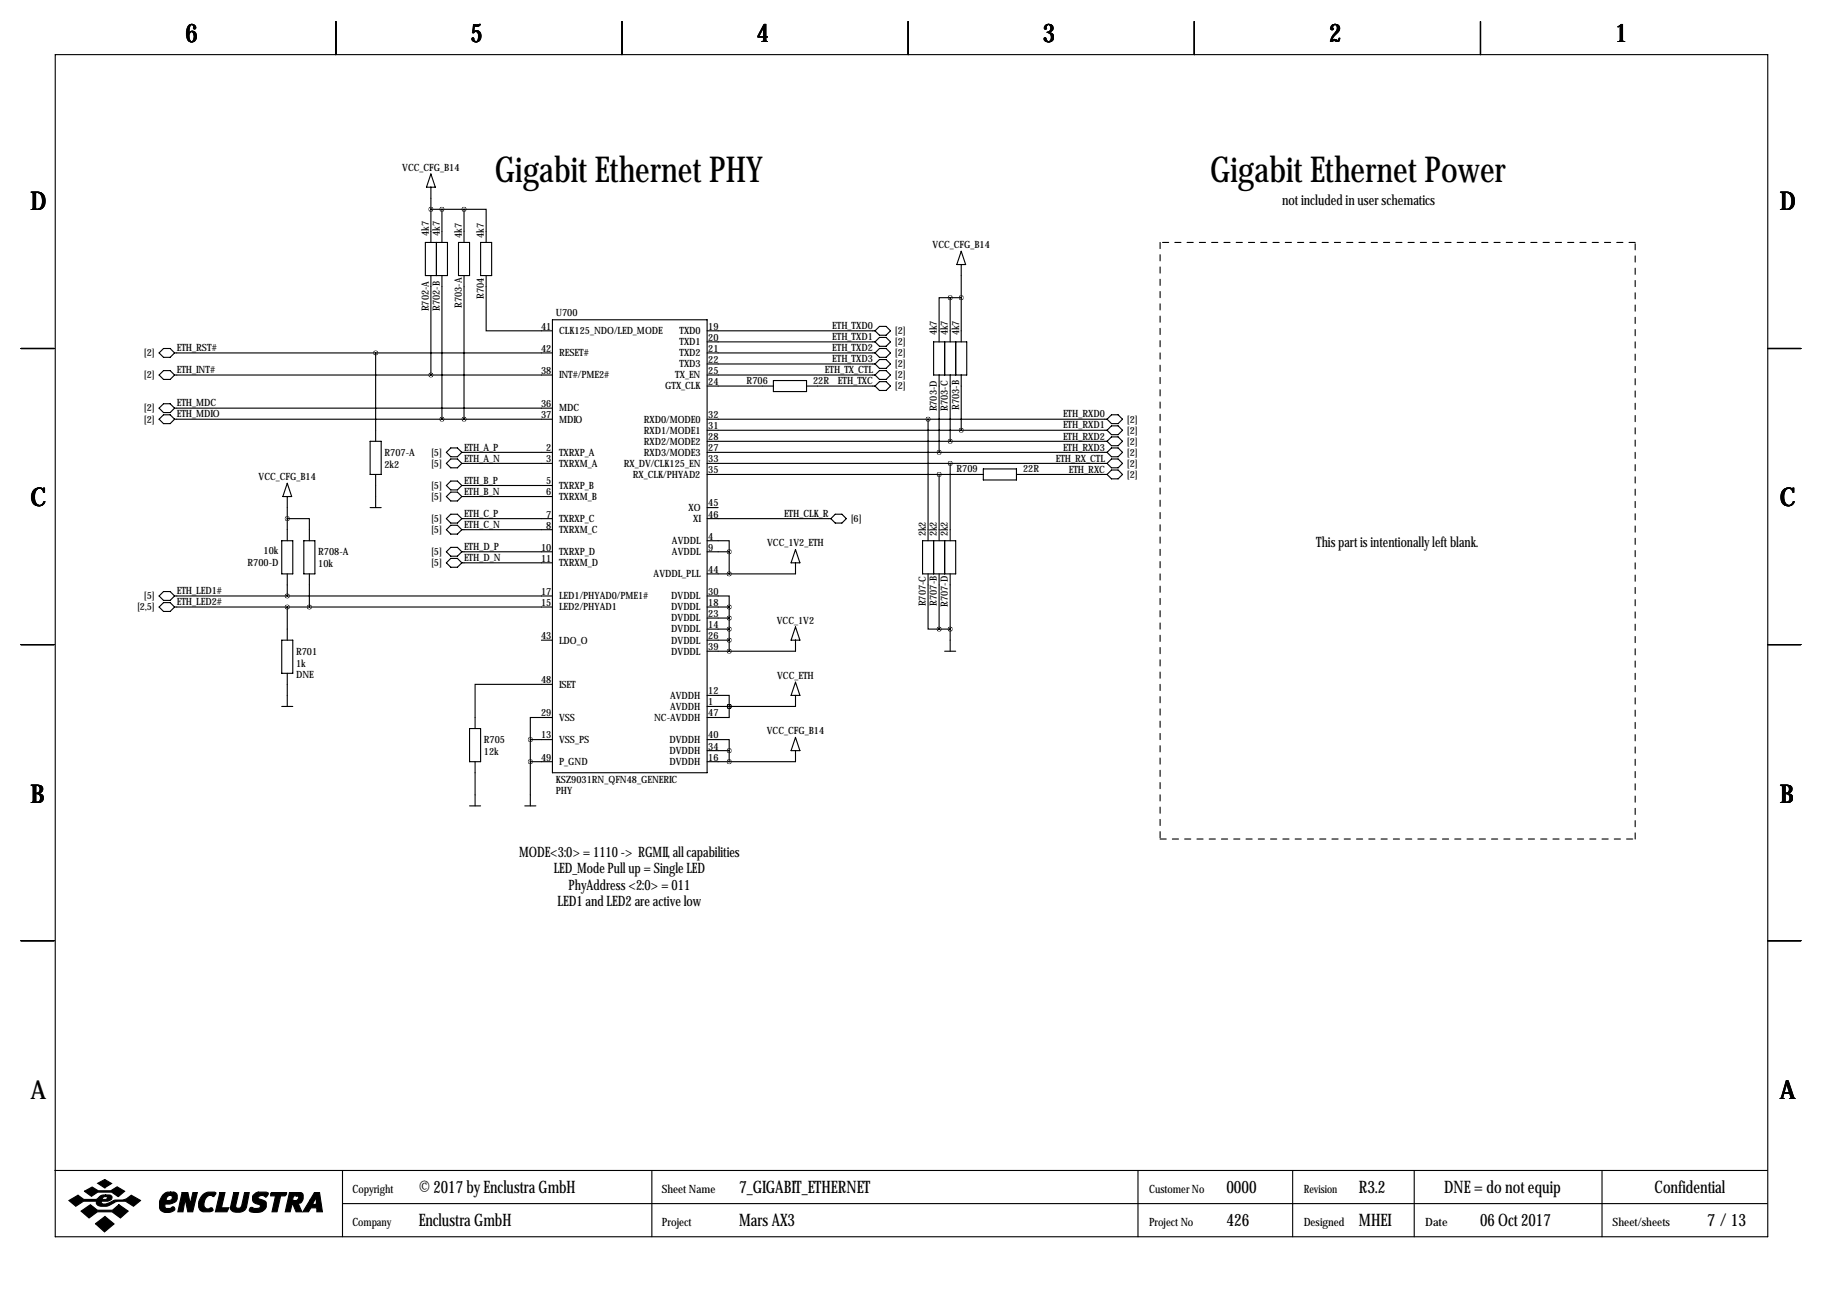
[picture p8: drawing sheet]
<svg xmlns="http://www.w3.org/2000/svg" width="419mm" height="297mm" viewBox="0 0 419 297" stroke-linecap="round" stroke-linejoin="round" font-family="sans-serif">
<g fill="none" stroke="#000" stroke-width=".25">
<path d="M12.7 12.6h393.7v271.7h-393.7zM77.2 4.9v7.7M143 4.9v7.7M208.8 4.9v7.7M274.6 4.9v7.7M340.4 4.9v7.7M99.1 40l1 3h-2.1zM97.8 55.7h5.1v7.7h-5.1zM99.1 43v12.7M99.1 48.1h7.6M100.3 55.7v7.7M101.6 48.1v7.6"/>
<path d="M105.4 55.7h2.5v7.7h-2.5zM106.7 48.1h5.1v7.6M106.7 48.1v7.6M110.5 55.7h2.5v7.7h-2.5zM221 57.8l1 3h-2zM99.1 63.4v22.8M101.6 63.4v33M106.7 63.4v33M111.8 63.4v12.7h15.2M127 73.5h35.6v104.2h-35.6zM162.6 78.6h38.6M162.6 76.1h38.6"/>
<path d="M202.2 75h1.5l1 1.1-1 1h-1.5l-1-1zM202.2 77.6h1.5l1 1-1 1h-1.5l-1-1zM214.6 78.6h7.6v7.6h-7.6zM217.2 78.6v7.6M218.4 68.4h-2.5v10.2M218.4 68.4v10.2M218.4 68.4h2.6M219.7 78.6v7.6M221 60.8v17.8M4.8 80.1h7.6M37.6 80.1h1.5l1 1-1 1.1h-1.5l-1-1.1zM37.6 85.2h1.5l1 1-1 1h-1.5l-1-1z"/>
<path d="M37.6 92.8h1.5l1 1-1 1.1h-1.5l-1-1.1zM37.6 95.4h1.5l1 1-1 1h-1.5l-1-1zM40.1 86.2h86.9M40.1 81.1h86.9M40.1 93.8h86.9M40.1 96.4h86.9M86.4 81.1v20.4M162.6 86.2h38.6M162.6 81.1h38.6M162.6 96.4h91.9M162.6 83.7h38.6M162.6 88.8h15.2"/>
<path d="M162.6 98.9h91.9M177.8 87.5h7.6v2.5h-7.6zM185.4 88.8h15.8M201.2 81.1l1-1h1.5l1 1-1 1.1h-1.5zM201.2 86.2l1-1h1.5l1 1-1 1h-1.5zM202.2 87.7h1.5l1 1.1-1 1h-1.5l-1-1zM202.2 82.7h1.5l1 1-1 1h-1.5l-1-1zM213.4 96.4v27.9M215.9 86.2v17.8M218.4 86.2v15.3M221 86.2v12.7M254.5 96.4l1-1h1.5l1.1 1-1.1 1h-1.5z"/>
<path d="M255.5 97.9h1.5l1.1 1-1.1 1h-1.5l-1-1zM406.4 80.1h7.6M66 119.2h5.1v5.1M66 114.2v10.1M66 111.1l1.1 3.1h-2.1zM85.1 101.5h2.5v7.6h-2.5zM85.1 116.7h2.5M86.4 109.1v7.6M102.6 106.5l1-1h1.6l1 1-1 1.1h-1.6zM102.6 111.6l1-1h1.6l1 1-1 1h-1.6zM102.6 114.2l1-1.1h1.6l1 1.1-1 1h-1.6zM102.6 119.2l1-1h1.6l1 1-1 1.1h-1.6z"/>
<path d="M103.6 103h1.6l1 1-1 1h-1.6l-1-1zM106.2 104h20.8M106.2 106.5h20.8M106.2 111.6h20.8M106.2 114.2h20.8M106.2 119.2h20.8M162.6 109.1h63.5M162.6 101.5h91.9M162.6 104h91.9M162.6 106.5h91.9M162.6 119.2h28.4M162.6 116.7h2.5"/>
<path d="M191 119.2l1-1h1.5l1.1 1-1.1 1.1h-1.5zM215.9 109.1v15.2M218.4 106.5v17.8M226.1 107.8h7.6v2.5h-7.6zM233.7 109.1h20.8M254.5 106.5l1-1h1.5l1.1 1-1.1 1.1h-1.5zM255.5 103h1.5l1.1 1-1.1 1h-1.5l-1-1zM255.5 100.4h1.5l1.1 1.1-1.1 1h-1.5l-1-1zM255.5 108.1h1.5l1.1 1-1.1 1h-1.5l-1-1zM37.6 136h1.5l1 1-1 1h-1.5l-1-1zM37.6 138.5h1.5l1 1.1-1 1h-1.5l-1-1zM40.1 137h86.9"/>
<path d="M40.1 139.6h86.9M64.8 124.3h2.5v7.6h-2.5zM66 131.9v5.1M66 139.6v7.6M69.8 124.3h2.6v7.6h-2.6zM71.1 131.9v7.7M102.6 121.8l1-1h1.6l1 1-1 1h-1.6zM102.6 126.9l1-1.1h1.6l1 1.1-1 1h-1.6zM102.6 129.4l1-1h1.6l1 1-1 1h-1.6zM106.2 121.8h20.8M106.2 126.9h20.8M106.2 129.4h20.8"/>
<path d="M162.6 137h5v2.6M162.6 124.3h5v2.6M162.6 126.9h5M162.6 139.6h5M167.6 126.9v5M167.6 139.6v10.1M182.9 129.4v2.5h-20.3M182.9 126.4l1 3h-2zM212.1 124.3h7.6v7.6h-7.6zM213.4 131.9v12.7h2.5M214.6 124.3v7.6M215.9 131.9v12.7"/>
<path d="M217.2 124.3v7.6M218.4 131.9v17.8M4.8 148.2h7.6M64.8 147.2h2.5v7.6h-2.5zM66 154.8v7.6M124.5 147.2h2.5M127 157.3h-17.8v10.2M162.6 159.9h5v2.5M162.6 147.2h5M162.6 142.1h5M162.6 144.6h5M182.9 144.1l1 3.1h-2z"/>
<path d="M182.9 147.2v2.5h-20.3M182.9 156.8l1 3.1h-2zM182.9 159.9v2.5h-20.3M215.9 144.6h2.5M217.2 149.7h2.5M406.4 148.2h7.6M64.8 162.4h2.5M107.9 167.5h2.6v7.6h-2.6zM109.2 175.1v10.2M121.9 175.1h5.1M121.9 170h5.1M121.9 170v15.3"/>
<path d="M127 165h-5.1v5M162.6 170h5v2.6M162.6 172.6h5M167.6 162.4h.1M167.6 162.4v2.6h-5M167.6 172.6v2.5M182.9 172.6v2.5h-20.3M182.9 169.5l1 3.1h-2zM107.9 185.3h2.6M120.6 185.3h2.6M4.8 216.3h7.6M406.4 216.3h7.6"/>
<path d="M12.6 269.1h393.7M78.7 269.1v15.2M78.7 276.7h327.6M149.9 269.1v15.2M261.6 269.1v15.2M297.2 269.1v15.2M325.1 269.1v15.2M368.3 269.1v15.2"/>
</g>
<g fill="#000" stroke="#000" stroke-width=".25">
<path d="M15.8 276l2.1-1.2 1.4 1h2.8l.3-.2a1.77 1.77 0 0 1 1.9-.9v.4l-.6 .2-.2 .5h.9l.3-.6-.4-.1v-.4h.9a.59 .59 0 0 1 .6 .7l-.2 .4-.8 .4h-1.4l-.1 .1 .1 .4a3.2 3.2 0 0 0 2.7-.7l.3-.1a4 4 0 0 0 3.8-1.1l2.1 1.2-1.6 1.3a4 4 0 0 0-5.5-.2 2.66 2.66 0 0 1-2.9-.2l-.1-.7h-3l-1.8 1.1zM19.4 273.9l1.8-1 1.4 .9h2.9l1.4-.9 1.8 1-1.5 1.2-1.5-1h-3.2l-1.5 .9zM22.5 272l1.6-.8 1.6 .9-1.6 1zM18.6 278.4l2.2-1.4 1.6 1.2h3.5l1.4-1.2 2.2 1.4-1.8 1.6-1.9-1.4h-3.4l-1.9 1.4zM37.4 274.7a1.75 1.75 0 0 1 1.8-.6v.7a.82 .82 0 0 0-.8 1.2h.6a.6 .6 0 0 0 .6-.5 .6 .6 0 0 0-.4-.7v-.7h.8l.5 .3a1.61 1.61 0 0 1 0 1.7 1.61 1.61 0 0 1-1.5 .7h-1v.9l.2 .1h.9l.7-.4 .4 .4a1.06 1.06 0 0 1-1.3 1 1.82 1.82 0 0 1-2.2-1.1 3.5 3.5 0 0 1 .7-3zM41.9 274.2h1.3l.5 2.6 .6-2.6h1.1l-1.1 4.4h-1.1l-.6-2.9-.5 2.9h-1.2zM46.7 274.6a2.78 2.78 0 0 1 2.9-.4l-.4 .9a1.32 1.32 0 0 0-2.1 .8l-.2 .8a.98 .98 0 0 0 1.1 1.2 .55 .55 0 0 1 .6-.2 .55 .55 0 0 1 .4 .6l-.7 .3-1.8-.1a1.79 1.79 0 0 1-.8-2.3zM50.5 274.2h1.2l-.8 3.5h1.7l-.4 .9h-2.7zM53.7 274.2h1.2l-.7 3.1a.73 .73 0 0 0 .7 .5 .73 .73 0 0 0 .7-.6l.6-3h1.1l-.7 3.4a2.28 2.28 0 0 1-3.6 .4v-.4zM58.3 274.7l.8-.6h2.1l.5 .2v.2l-.6 .7a.96 .96 0 0 0-1-.4 .96 .96 0 0 0-.8 .6l1.7 .8a1.71 1.71 0 0 1-.1 1.8 1.71 1.71 0 0 1-1.7 .8l-1.4-.2a.51 .51 0 0 1-.4-.7 .51 .51 0 0 1 .8-.2l1 .1a.52 .52 0 0 0 .6-.2 .52 .52 0 0 0-.2-.7 1.39 1.39 0 0 1-1.4-.6 1.39 1.39 0 0 1 .1-1.6zM62.2 274.4l.2-.2h3.5l-.1 .4-.3 .3h-1l-.8 3.7h-1.2l.8-3.7h-1.1zM66.5 274.2h1.7v.7h-.7l-.2 1.1h.9l.3-.3a.44 .44 0 0 0 .1-.5 .44 .44 0 0 0-.4-.3v-.7h1l.3 .2 .2 .3v.9a1.03 1.03 0 0 1-1.2 1l.9 2h-1.3l-.8-1.8h-.1l-.5 1.8h-1.1z"/>
<path d="M72.3 274.2h1.2l.6 4.4h-1.3v-.9h-1.3l-.6 .9h-1.3l1.7-2.7h1l-.4 .8 .2 .2h.4l.2-.2v-1.5l-.4 .7h-1zM21.9 281.3l2.2-1.6 2.1 1.7-2.2 1.8z"/>
</g>
<path d="M266.7 55.7v137.2M375.9 55.7h-109.2M266.7 192.9h109.2M375.9 192.9v-137.2" fill="none" stroke="#000" stroke-width=".25" stroke-dasharray="1.4 1.4"/>
<path d="M121.9 170a.05 .05 0 0 0 .1 0 .05 .05 0 0 0-.1 0zM121.9 175.1a.05 .05 0 0 0 .1 0 .05 .05 0 0 0-.1 0zM167.6 147.2a.05 .05 0 0 0 .1 0 .05 .05 0 0 0-.1 0zM167.6 144.6a.05 .05 0 0 0 .1 0 .05 .05 0 0 0-.1 0zM167.6 142.1a.05 .05 0 0 0 .1 0 .05 .05 0 0 0-.1 0zM167.6 139.6a.05 .05 0 0 0 .1 0 .05 .05 0 0 0-.1 0zM167.6 162.4a.05 .05 0 0 0 .1 0 .05 .05 0 0 0-.1 0zM66 139.6a.05 .05 0 0 0 .1 0 .05 .05 0 0 0-.1 0zM167.6 126.9a.05 .05 0 0 0 .1 0 .05 .05 0 0 0-.1 0zM66 137a.05 .05 0 0 0 .1 0 .05 .05 0 0 0-.1 0zM167.6 172.6a.05 .05 0 0 0 .1 0 .05 .05 0 0 0-.1 0zM99 86.2a.05 .05 0 0 0 .1 0 .05 .05 0 0 0-.1 0zM99 48.1a.05 .05 0 0 0 .1 0 .05 .05 0 0 0-.1 0zM167.6 149.7a.05 .05 0 0 0 .1 0 .05 .05 0 0 0-.1 0zM167.6 131.9a.05 .05 0 0 0 .1 0 .05 .05 0 0 0-.1 0zM167.6 175.1a.05 .05 0 0 0 .1 0 .05 .05 0 0 0-.1 0zM167.6 162.4a.05 .05 0 0 0 .1 0 .05 .05 0 0 0-.1 0zM106.6 48.1a.05 .05 0 0 0 .1 0 .05 .05 0 0 0-.1 0zM218.4 101.5a.05 .05 0 0 0 .1 0 .05 .05 0 0 0-.1 0zM218.4 68.4a.05 .05 0 0 0 .1 0 .05 .05 0 0 0-.1 0zM220.9 98.9a.05 .05 0 0 0 .1 0 .05 .05 0 0 0-.1 0zM220.9 68.4a.05 .05 0 0 0 .1 0 .05 .05 0 0 0-.1 0zM71.1 139.6a.05 .05 0 0 0 .1 0 .05 .05 0 0 0-.1 0zM66 119.2a.05 .05 0 0 0 .1 0 .05 .05 0 0 0-.1 0zM86.3 81.1a.05 .05 0 0 0 .1 0 .05 .05 0 0 0-.1 0zM218.4 144.6a.05 .05 0 0 0 .1 0 .05 .05 0 0 0-.1 0zM218.4 106.5a.05 .05 0 0 0 .1 0 .05 .05 0 0 0-.1 0zM213.3 96.4a.05 .05 0 0 0 .1 0 .05 .05 0 0 0-.1 0zM106.6 96.4a.05 .05 0 0 0 .1 0 .05 .05 0 0 0-.1 0z" fill="#000" stroke="#000" stroke-width="1"/>
<g font-size="8.2">
<text x="113.8" y="41.8">Gigabit Ethernet PHY</text>
<text x="278.2" y="41.8">Gigabit Ethernet Power</text>
</g>
<g font-size="5.9">
<text x="42.7" y="9.8">6</text>
<text x="108.2" y="9.8">5</text>
<text x="174" y="9.8">4</text>
<text x="239.8" y="9.8">3</text>
<text x="305.6" y="9.8">2</text>
<text x="371.3" y="9.8">1</text>
<text x="7" y="48.4">D</text>
<text x="409.2" y="48.4">D</text>
<text x="7" y="116.4">C</text>
<text x="409.2" y="116.4">C</text>
<text x="7" y="184.5">B</text>
<text x="409.2" y="184.5">B</text>
<text x="7" y="252.6">A</text>
<text x="409.2" y="252.6">A</text>
</g>
<g font-size="4">
<text x="96.3" y="274.2">© 2017 by Enclustra GmbH</text>
<text x="169.9" y="274.2">7_GIGABIT_ETHERNET</text>
<text x="281.9" y="274.2">0000</text>
<text x="312.4" y="274.2">R3.2</text>
<text x="332" y="274.2">DNE = do not equip</text>
<text x="380.4" y="274.2">Confidential</text>
<text x="96.3" y="281.8">Enclustra GmbH</text>
<text x="169.9" y="281.8">Mars AX3</text>
<text x="281.9" y="281.8">426</text>
<text x="312.4" y="281.8">MHEI</text>
<text x="340.3" y="281.8">06 Oct 2017</text>
<text x="392.5" y="281.8">7 / 13</text>
</g>
<g font-size="3.3">
<text x="294.7" y="47.1">not included in user schematics</text>
<text x="302.6" y="125.8">This part is intentionally left blank.</text>
<text x="119.3" y="197">MODE&lt;3:0&gt; = 1110 -&gt; RGMII, all capabilities</text>
<text x="127.3" y="200.8">LED_Mode Pull up = Single LED</text>
<text x="128.2" y="208.4">LED1 and LED2 are active low</text>
<text x="130.7" y="204.6">PhyAddress &lt;2:0&gt; = 011</text>
</g>
<g font-size="2.6">
<text x="81" y="274.2">Copyright</text>
<text x="152.1" y="274.2">Sheet Name</text>
<text x="264.2" y="274.2">Customer No</text>
<text x="299.7" y="274.2">Revision</text>
<text x="81" y="281.8">Company</text>
<text x="152.1" y="281.8">Project</text>
<text x="264.2" y="281.8">Project No</text>
<text x="299.7" y="281.8">Designed</text>
<text x="327.7" y="281.8">Date</text>
<text x="370.7" y="281.8">Sheet/sheets</text>
</g>
<g font-size="2.3">
<text x="92.5" y="39.2">VCC_CFG_B14</text>
<text x="98.6" y="54.2" transform="rotate(-90 98.6 54.2)">4k7</text>
<text x="101.1" y="54.2" transform="rotate(-90 101.1 54.2)">4k7</text>
<text x="106.2" y="54.7" transform="rotate(-90 106.2 54.7)">4k7</text>
<text x="111.3" y="54.7" transform="rotate(-90 111.3 54.7)">4k7</text>
<text x="214.4" y="57">VCC_CFG_B14</text>
<text x="98.6" y="71.6" transform="rotate(-90 98.6 71.6)">R702-A</text>
<text x="101.1" y="71.4" transform="rotate(-90 101.1 71.4)">R702-B</text>
<text x="106.2" y="70.8" transform="rotate(-90 106.2 70.8)">R703-A</text>
<text x="111.3" y="68.7" transform="rotate(-90 111.3 68.7)">R704</text>
<text x="124.4" y="75.8">41</text>
<text x="127.8" y="72.8">U700</text>
<text x="128.5" y="76.8">CLK125_NDO/LED_MODE</text>
<text x="156.2" y="76.8">TXD0</text>
<text x="162.8" y="75.8">19</text>
<text x="191.3" y="75.7">ETH_TXD0</text>
<text x="205.7" y="76.8">[2]</text>
<text x="215.4" y="77.1" transform="rotate(-90 215.4 77.1)">4k7</text>
<text x="217.9" y="77.1" transform="rotate(-90 217.9 77.1)">4k7</text>
<text x="220.5" y="77.1" transform="rotate(-90 220.5 77.1)">4k7</text>
<text x="33.1" y="81.9">[2]</text>
<text x="40.6" y="80.7">ETH_RST#</text>
<text x="124.4" y="80.9">42</text>
<text x="128.5" y="81.9">RESET#</text>
<text x="156.2" y="79.4">TXD1</text>
<text x="156.2" y="81.9">TXD2</text>
<text x="162.8" y="78.3">20</text>
<text x="162.8" y="80.9">21</text>
<text x="162.8" y="83.4">22</text>
<text x="191.3" y="78.2">ETH_TXD1</text>
<text x="191.3" y="80.7">ETH_TXD2</text>
<text x="191.3" y="83.3">ETH_TXD3</text>
<text x="205.7" y="79.4">[2]</text>
<text x="205.7" y="81.9">[2]</text>
<text x="33.1" y="87">[2]</text>
<text x="40.6" y="85.8">ETH_INT#</text>
<text x="124.4" y="86">38</text>
<text x="128.5" y="87">INT#/PME2#</text>
<text x="152.9" y="89.5">GTX_CLK</text>
<text x="155.2" y="87">TX_EN</text>
<text x="156.2" y="84.4">TXD3</text>
<text x="162.8" y="86">25</text>
<text x="162.8" y="88.5">24</text>
<text x="171.7" y="88.3">R706</text>
<text x="186.9" y="88.3">22R</text>
<text x="189.6" y="85.8">ETH_TX_CTL</text>
<text x="192.6" y="88.4">ETH_TXC</text>
<text x="205.7" y="89.5">[2]</text>
<text x="205.7" y="84.4">[2]</text>
<text x="205.7" y="87">[2]</text>
<text x="33.1" y="94.6">[2]</text>
<text x="40.6" y="93.4">ETH_MDC</text>
<text x="40.6" y="96">ETH_MDIO</text>
<text x="124.4" y="93.6">36</text>
<text x="128.5" y="94.6">MDC</text>
<text x="215.4" y="94.6" transform="rotate(-90 215.4 94.6)">R703-D</text>
<text x="217.9" y="94.4" transform="rotate(-90 217.9 94.4)">R703-C</text>
<text x="220.5" y="94.3" transform="rotate(-90 220.5 94.3)">R703-B</text>
<text x="244.4" y="96">ETH_RXD0</text>
<text x="33.1" y="97.1">[2]</text>
<text x="124.4" y="96.1">37</text>
<text x="128.5" y="97.1">MDIO</text>
<text x="148" y="97.1">RXD0/MODE0</text>
<text x="148" y="99.7">RXD1/MODE1</text>
<text x="162.8" y="96.1">32</text>
<text x="162.8" y="98.7">31</text>
<text x="162.8" y="101.2">28</text>
<text x="244.4" y="98.5">ETH_RXD1</text>
<text x="244.4" y="101.1">ETH_RXD2</text>
<text x="259.1" y="97.1">[2]</text>
<text x="259.1" y="99.7">[2]</text>
<text x="88.4" y="104.8">R707-A</text>
<text x="88.4" y="107.6">2k2</text>
<text x="99.1" y="104.8">[5]</text>
<text x="99.1" y="107.3">[5]</text>
<text x="106.7" y="103.6">ETH_A_P</text>
<text x="106.7" y="106.1">ETH_A_N</text>
<text x="125.6" y="103.7">2</text>
<text x="125.6" y="106.3">3</text>
<text x="128.5" y="104.8">TXRXP_A</text>
<text x="128.5" y="107.3">TXRXM_A</text>
<text x="143.4" y="107.3">RX_DV/CLK125_EN</text>
<text x="148" y="102.2">RXD2/MODE2</text>
<text x="148" y="104.8">RXD3/MODE3</text>
<text x="162.8" y="103.7">27</text>
<text x="162.8" y="106.3">33</text>
<text x="242.7" y="106.1">ETH_RX_CTL</text>
<text x="244.4" y="103.6">ETH_RXD3</text>
<text x="259.1" y="102.2">[2]</text>
<text x="259.1" y="104.8">[2]</text>
<text x="259.1" y="107.3">[2]</text>
<text x="59.5" y="110.3">VCC_CFG_B14</text>
<text x="99.1" y="112.4">[5]</text>
<text x="106.7" y="111.2">ETH_B_P</text>
<text x="106.7" y="113.8">ETH_B_N</text>
<text x="125.6" y="111.4">5</text>
<text x="125.6" y="113.9">6</text>
<text x="128.5" y="112.4">TXRXP_B</text>
<text x="145.5" y="109.8">RX_CLK/PHYAD2</text>
<text x="162.8" y="108.8">35</text>
<text x="219.9" y="108.6">R709</text>
<text x="235.2" y="108.6">22R</text>
<text x="245.7" y="108.7">ETH_RXC</text>
<text x="259.1" y="109.8">[2]</text>
<text x="99.1" y="114.9">[5]</text>
<text x="106.7" y="118.8">ETH_C_P</text>
<text x="125.6" y="119">7</text>
<text x="128.5" y="114.9">TXRXM_B</text>
<text x="158.3" y="117.5">XO</text>
<text x="162.8" y="116.4">45</text>
<text x="162.8" y="119">46</text>
<text x="180.2" y="118.8">ETH_CLK_R</text>
<text x="99.1" y="120">[5]</text>
<text x="99.1" y="122.5">[5]</text>
<text x="106.7" y="121.4">ETH_C_N</text>
<text x="125.6" y="121.5">8</text>
<text x="128.5" y="120">TXRXP_C</text>
<text x="128.5" y="122.5">TXRXM_C</text>
<text x="154.5" y="125.1">AVDDL</text>
<text x="159.4" y="120">XI</text>
<text x="162.8" y="124.1">4</text>
<text x="176.4" y="125.6">VCC_1V2_ETH</text>
<text x="195.6" y="120">[6]</text>
<text x="212.9" y="123.3" transform="rotate(-90 212.9 123.3)">2k2</text>
<text x="215.4" y="123.3" transform="rotate(-90 215.4 123.3)">2k2</text>
<text x="217.9" y="123.3" transform="rotate(-90 217.9 123.3)">2k2</text>
<text x="56.9" y="130.2">R700-D</text>
<text x="60.6" y="127.4">10k</text>
<text x="73.2" y="127.6">R708-A</text>
<text x="73.2" y="130.4">10k</text>
<text x="99.1" y="127.6">[5]</text>
<text x="99.1" y="130.2">[5]</text>
<text x="106.7" y="126.5">ETH_D_P</text>
<text x="106.7" y="129">ETH_D_N</text>
<text x="124.4" y="126.6">10</text>
<text x="124.4" y="129.1">11</text>
<text x="128.5" y="127.6">TXRXP_D</text>
<text x="128.5" y="130.2">TXRXM_D</text>
<text x="154.5" y="127.6">AVDDL</text>
<text x="162.8" y="126.6">9</text>
<text x="162.8" y="131.7">44</text>
<text x="33.1" y="137.8">[5]</text>
<text x="40.6" y="136.6">ETH_LED1#</text>
<text x="124.4" y="136.8">17</text>
<text x="128.5" y="137.8">LED1/PHYAD0/PME1#</text>
<text x="150.3" y="132.7">AVDDL_PLL</text>
<text x="154.3" y="137.8">DVDDL</text>
<text x="162.8" y="136.8">30</text>
<text x="31.5" y="140.3">[2,5]</text>
<text x="40.6" y="139.2">ETH_LED2#</text>
<text x="124.4" y="139.3">15</text>
<text x="128.5" y="140.3">LED2/PHYAD1</text>
<text x="154.3" y="140.3">DVDDL</text>
<text x="154.3" y="142.9">DVDDL</text>
<text x="162.8" y="139.3">18</text>
<text x="162.8" y="141.8">23</text>
<text x="178.6" y="143.4">VCC_1V2</text>
<text x="212.9" y="139.4" transform="rotate(-90 212.9 139.4)">R707-C</text>
<text x="215.4" y="139.3" transform="rotate(-90 215.4 139.3)">R707-B</text>
<text x="217.9" y="139.6" transform="rotate(-90 217.9 139.6)">R707-D</text>
<text x="124.4" y="146.9">43</text>
<text x="128.5" y="147.9">LDO_O</text>
<text x="154.3" y="145.4">DVDDL</text>
<text x="154.3" y="147.9">DVDDL</text>
<text x="162.8" y="144.4">14</text>
<text x="162.8" y="146.9">26</text>
<text x="162.8" y="149.5">39</text>
<text x="68.1" y="150.5">R701</text>
<text x="68.1" y="153.3">1k</text>
<text x="68.1" y="155.8">DNE</text>
<text x="154.3" y="150.5">DVDDL</text>
<text x="124.4" y="157.1">48</text>
<text x="128.5" y="158.1">ISET</text>
<text x="154.1" y="160.6">AVDDH</text>
<text x="162.8" y="159.6">12</text>
<text x="178.7" y="156.1">VCC_ETH</text>
<text x="124.4" y="164.7">29</text>
<text x="128.5" y="165.7">VSS</text>
<text x="150.4" y="165.7">NC-AVDDH</text>
<text x="154.1" y="163.2">AVDDH</text>
<text x="162.8" y="162.2">1</text>
<text x="162.8" y="164.7">47</text>
<text x="111.3" y="170.8">R705</text>
<text x="111.3" y="173.6">12k</text>
<text x="124.4" y="169.8">13</text>
<text x="128.5" y="170.8">VSS_PS</text>
<text x="153.9" y="170.8">DVDDH</text>
<text x="153.9" y="173.3">DVDDH</text>
<text x="162.8" y="169.8">40</text>
<text x="162.8" y="172.3">34</text>
<text x="176.3" y="168.8">VCC_CFG_B14</text>
<text x="124.4" y="174.9">49</text>
<text x="127.8" y="180">KSZ9031RN_QFN48_GENERIC</text>
<text x="128.5" y="175.9">P_GND</text>
<text x="153.9" y="175.9">DVDDH</text>
<text x="162.8" y="174.9">16</text>
<text x="127.8" y="182.5">PHY</text>
</g>
</svg>
